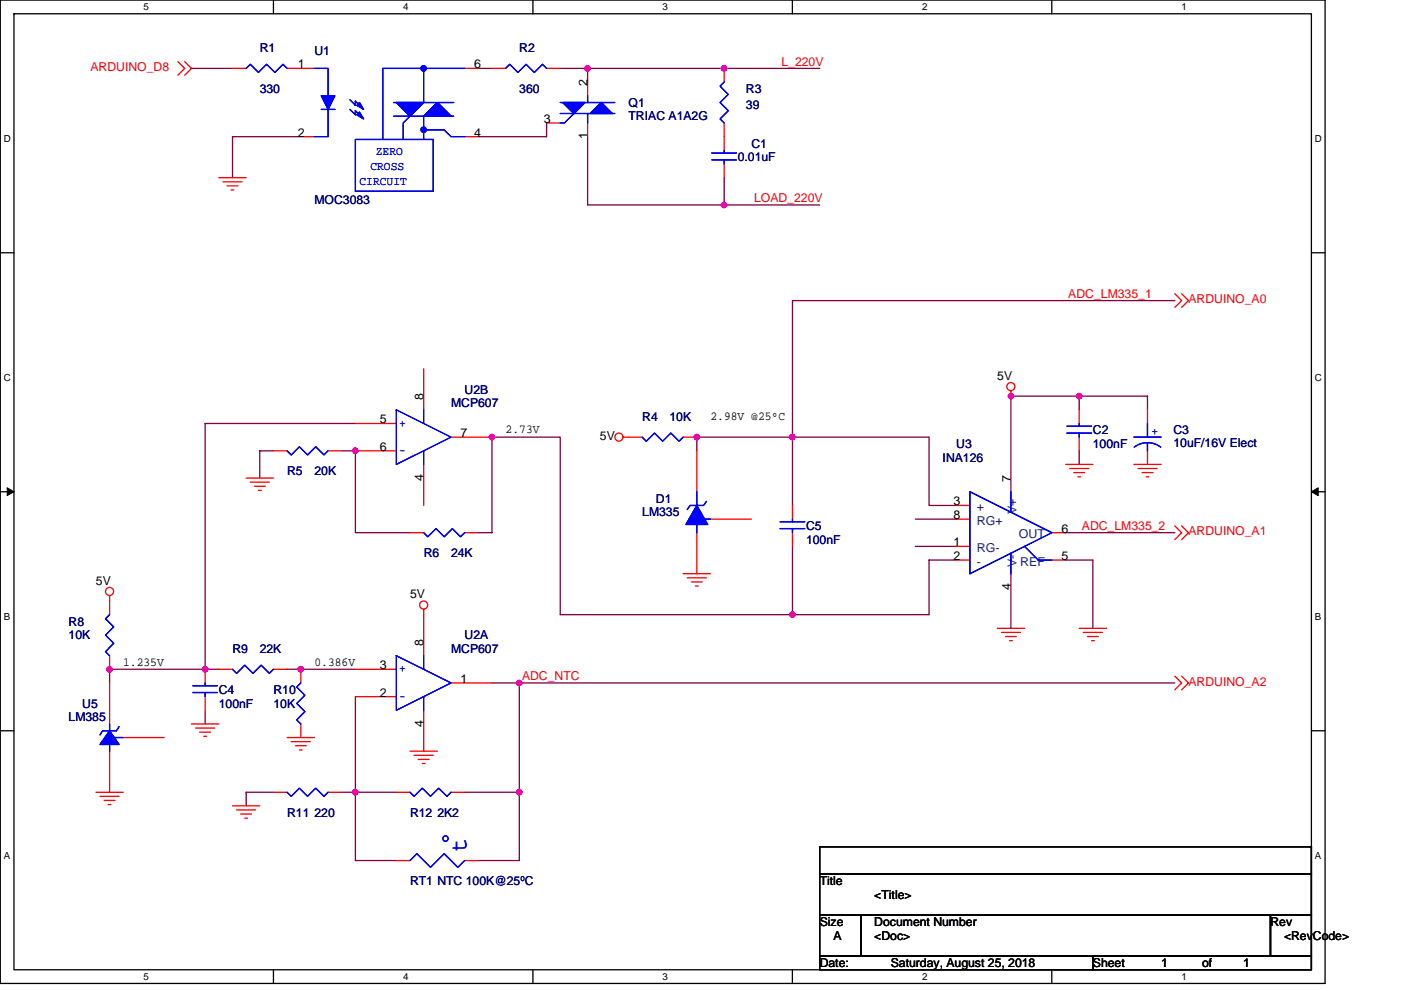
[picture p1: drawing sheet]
<svg xmlns="http://www.w3.org/2000/svg" width="297mm" height="210mm" viewBox="0 0 297 210" stroke-linecap="round" stroke-linejoin="round" font-family="sans-serif">
<path d="M.1 0h280.8v208.5h-280.8zM3 2.9h275v202.7h-275z" fill="none" stroke="#000" stroke-width=".28"/>
<g fill="#fff">
<path d="M30.5 .3h1.1v2.3h-1.1z"/>
<path d="M30.5 205.9h1.1v2.3h-1.1z"/>
</g>
<path d="M58 0v2.9M58 205.6v2.9" fill="none" stroke="#000" stroke-width=".28"/>
<g fill="#fff">
<path d="M85.5 .3h1.1v2.3h-1.1z"/>
<path d="M85.5 205.9h1.1v2.3h-1.1z"/>
</g>
<path d="M113 0v2.9M113 205.6v2.9" fill="none" stroke="#000" stroke-width=".28"/>
<g fill="#fff">
<path d="M140.5 .3h1.1v2.3h-1.1z"/>
<path d="M140.5 205.9h1.1v2.3h-1.1z"/>
</g>
<path d="M168 0v2.9M168 205.6v2.9" fill="none" stroke="#000" stroke-width=".28"/>
<g fill="#fff">
<path d="M195.5 .3h1.2v2.3h-1.2z"/>
<path d="M195.5 205.9h1.2v2.3h-1.2z"/>
</g>
<path d="M223 0v2.9M223 205.6v2.9" fill="none" stroke="#000" stroke-width=".28"/>
<g fill="#fff">
<path d="M250.5 .3h1.2v2.3h-1.2z"/>
<path d="M250.5 205.9h1.2v2.3h-1.2z"/>
<path d="M.8 28.3h1.5v2.3h-1.5z"/>
<path d="M278.8 28.3h1.5v2.3h-1.5z"/>
<path d="M.8 78.9h1.5v2.3h-1.5z"/>
<path d="M278.8 78.9h1.5v2.3h-1.5z"/>
</g>
<path d="M.1 53.6h2.9M278 53.6h2.9" fill="none" stroke="#000" stroke-width=".28"/>
<g fill="#fff">
<path d="M.8 129.6h1.4v2.3h-1.4z"/>
<path d="M278.8 129.6h1.4v2.3h-1.4z"/>
</g>
<path d="M.1 104.3h2.9M278 104.3h2.9" fill="none" stroke="#000" stroke-width=".28"/>
<path d="M1.5 103.4l1.5 .9-1.5 .8zM278 104.3l1.5-.9v1.7z" fill="#000" stroke="#000" stroke-width=".21"/>
<g fill="#fff">
<path d="M.8 180.3h1.4v2.3h-1.4z"/>
<path d="M278.8 180.3h1.4v2.3h-1.4z"/>
</g>
<path d="M.1 154.9h2.9M278 154.9h2.9M173.8 179.6h104.2v5.7h-104.2zM173.8 194h8.7v8.7h-8.7zM173.8 185.3h104.2v8.7h-104.2zM182.5 194h86.9v8.7h-86.9zM269.4 194h8.6v8.7h-8.6zM173.8 202.7h57.9v2.9h-57.9zM231.7 202.7h46.3v2.9h-46.3z" fill="none" stroke="#000" stroke-width=".28"/>
<g fill="none" stroke="#800040" stroke-width=".28">
<path d="M40.6 14.5h8.7M101.4 14.5h2.9M118.8 14.5h55M124.6 14.5v2.9M63.8 29h-14.5v8.7M115.9 26.1v2.9h-14.5M124.6 29v14.5h49.2M153.5 37.7v5.8M249.1 63.7h-81.1v43.5M58 95.6h-2.9v5.8M72.5 95.6h2.9v17.3h11.5M75.4 89.8h-31.9v52.1"/>
<path d="M147.7 95.6v-2.9h49.3v14.5h5.8M228.8 84v2.9M228.8 95.6v2.9M243.3 86.9v-2.9h-29v20.3M101.4 112.9h2.9v-20.2h14.5v37.6h49.2v-14.5M194.1 110.1h8.7M194.1 115.8h8.7M202.8 118.7h-5.8v11.6h-29M225.9 112.9h23.2M225.9 118.7h5.8v14.5M214.3 121.6v11.6M43.5 150.6v2.9"/>
<path d="M46.4 141.9h-23.2v2.9M60.9 141.9h14.5M75.4 147.7v34.8h8.6M104.3 144.8h144.8M110.1 144.8v37.7h-8.7M58 168h-5.8v2.9M72.5 168h11.5M98.5 168h11.6"/>
</g>
<g fill="#f0f" stroke="#f0f" stroke-width=".28">
<circle cx="153.5" cy="14.5" r=".57"/>
<circle cx="124.6" cy="14.5" r=".57"/>
<circle cx="153.5" cy="43.5" r=".57"/>
<circle cx="75.3" cy="168" r=".57"/>
<circle cx="110.1" cy="168" r=".57"/>
<circle cx="63.8" cy="141.9" r=".57"/>
<circle cx="110.1" cy="144.8" r=".57"/>
<circle cx="75.3" cy="95.6" r=".57"/>
<circle cx="43.5" cy="141.9" r=".57"/>
<circle cx="23.2" cy="141.9" r=".57"/>
<circle cx="168" cy="130.3" r=".57"/>
<circle cx="214.3" cy="84" r=".57"/>
<circle cx="228.8" cy="84" r=".57"/>
<circle cx="104.3" cy="92.7" r=".57"/>
<circle cx="168" cy="92.7" r=".57"/>
<circle cx="147.7" cy="92.7" r=".57"/>
</g>
<g fill="none" stroke="#f00" stroke-width=".28">
<path d="M37.7 13.1l1.5 1.4-1.5 1.5M39.2 13.1l1.4 1.4-1.4 1.5M49.3 14.5h2.9M60.9 14.5h5.8M98.5 14.5h2.9M104.3 14.5h2.9M115.9 14.5h2.9M124.6 17.4v2.9M153.5 14.5v2.9M46.4 37.7h5.8M47.3 38.5h4M48.1 39.4h2.4"/>
<path d="M63.8 29h2.9M98.5 29h2.9M115.9 26.1h2.9M124.6 26.1v2.9M153.5 26.1v5.8M153.5 34.8v2.9M49 40.3h.6M89.8 78.2v8.7M249.1 62.3l1.4 1.4-1.4 1.5M250.5 62.3l1.5 1.4-1.5 1.5M58 95.6h2.9M69.6 95.6h2.9"/>
<path d="M75.4 95.6h8.6M75.4 89.8h8.6M89.8 98.5v8.7M95.6 92.7h8.7M132.1 92.7h4.1M144.8 92.7h2.9M147.7 95.6v8.7M214.3 82.8v1.2M225.9 98.5h5.8M226.8 99.3h4M228.8 86.9v2.9M228.8 92.7v2.9"/>
<path d="M240.4 98.5h5.8M241.3 99.3h4M243.3 86.9v2.9M243.3 95.6v2.9M52.2 101.4h5.8M53.1 102.2h4M53.9 103.1h2.3M54.8 104h.6M86.9 112.9h2.9M98.5 112.9h2.9M147.7 112.9v8.7M150.6 110.1h8.7"/>
<path d="M168 107.2v2.9M168 112.9v2.9M202.8 107.2h2.9M202.8 118.7h2.9M202.8 110.1h2.9M202.8 115.8h2.9M214.3 104.3h.1M223 112.9h2.9M223 118.7h2.9M227.7 100.2h2.3M228.5 101.1h.6M242.1 100.2h2.4"/>
<path d="M243 101.1h.6M249.1 111.5l1.4 1.4-1.4 1.5M250.5 111.5l1.5 1.4-1.5 1.5M23.2 126.3v4M23.2 139v2.9M89.8 129.2v9.8M144.8 121.6h5.8M145.7 122.5h4.1M146.6 123.4h2.3M147.4 124.2h.6M211.5 133.2h5.7M212.3 134.1h4.1"/>
<path d="M213.2 135h2.3M214.1 135.8h.5M214.3 121.6h.1M228.8 133.2h5.8M229.7 134.1h4M230.5 135h2.4M231.4 135.8h.6M23.2 144.8v8.7M23.2 159.3v8.7M26.1 156.4h8.7M40.6 153.5h5.8M41.5 154.4h4"/>
<path d="M42.3 155.2h2.4M43.2 156.1h.6M43.5 141.9v2.9M43.5 147.7v2.9M46.4 141.9h2.9M58 141.9h2.9M60.9 156.4h5.8M61.7 157.2h4.1M62.6 158.1h2.3M63.5 159h.5M63.8 141.9v2.9M63.8 153.5v2.9"/>
<path d="M75.4 141.9h8.6M75.4 147.7h8.6M86.9 159.3h5.8M89.8 150.6v8.7M95.6 144.8h8.7M249.1 143.4l1.4 1.4-1.4 1.5M250.5 143.4l1.5 1.4-1.5 1.5M20.3 168h5.8M21.2 168.8h4M22.1 169.7h2.3M22.9 170.6h.6M49.3 170.9h5.8"/>
<path d="M50.2 171.7h4M51 172.6h2.3M51.9 173.5h.6M58 168h2.9M69.6 168h2.9M84 168h2.9M87.8 160.1h4.1M88.7 161h2.3M89.5 161.9h.6M95.6 168h2.9M84 182.5h2.9M98.5 182.5h2.9"/>
<circle cx="131.2" cy="92.7" r=".86"/>
<circle cx="214.3" cy="82" r=".86"/>
<circle cx="23.2" cy="125.4" r=".86"/>
<circle cx="89.8" cy="128.3" r=".86"/>
</g>
<g fill="none" stroke="#00f" stroke-width=".28">
<path d="M52.2 14.5l.9-.9 1.7 1.8 1.7-1.8 1.8 1.8 1.7-1.8 .9 .9M66.7 14.5h2.9v5.8M89.8 14.5v7.2l-2.9 2.9-2.9-2.9M98.5 14.5h-17.4v15.1M107.2 14.5l.9-.9 1.7 1.8 1.7-1.8 1.8 1.8 1.7-1.8 .9 .9M153.5 17.4l-.8 .9 1.7 1.7-1.7 1.7 1.7 1.8-1.7 1.7 .8 .9M68.1 23.2h2.9M69.6 23.2v5.8h-2.9M74.2 23.2l1.2 1.1v-.8l1.1 1.1M74.2 21.2l1.2 1.1v-.8l1.1 1.1M75.4 29.6h16.5v11h-16.5zM83.5 21.7h12.7"/>
<path d="M83.5 24.6h12.7M86.9 24.6l-1.4 1.5v3.5M89.8 27.5v2.1M95.6 24.6l-2.9-2.9-2.9 2.9v2.9h4.4l1.4 1.5h2.9M118.8 21.7h11.6M118.8 24.1h11.6M119.4 21.7l2.3 2.4M121.7 24.1l-2 2h-.9M124 21.7l-2.3 2.4M124.6 20.3v1.4M124.6 24.1v2M126.6 22.6l-1.4 1.5 2.3-2.4 2.3 2.4"/>
<path d="M150.9 33.9h5.2M150.9 32.4h5.2M153.5 31.9v.5M153.5 33.9v.9M60.9 95.6l.8 .9 1.8-1.8 1.7 1.8 1.7-1.8 1.8 1.8 .9-.9M84 86.9l11.6 5.8-11.6 5.8zM89.8 86.9v2.9M89.8 95.6v2.9M136.2 92.7l.8 .9 1.8-1.8 1.7 1.8 1.7-1.8 1.8 1.8 .8-.9M226.2 91.8h5.2M226.2 90.4h5.2M228.8 89.8v.6"/>
<path d="M228.8 91.8v.9M240.4 92.7h5.8M240.5 94.8l1.3-.7 1.5-.2 1.5 .2 1.3 .7M243.3 89.8v2.9M243.3 93.9v1.7M89.8 112.9l.9 .9 1.7-1.7 1.8 1.7 1.7-1.7 1.7 1.7 .9-.9M147.7 104.3v2.9M147.7 110.1v2.8M149.5 110.1h1.1M149.8 106.3l-.6 .9h-2.9l-.6 .8M165.4 112.1h5.2M165.4 110.6h5.2"/>
<path d="M168 110.1v.5M168 112.1v.8M205.7 104.3l17.3 8.6-17.3 8.7zM214.3 104.3v4.3M214.3 117.3v4.3M217.2 115.8l2.9 2.9h2.9M23.2 130.3l-.8 .9 1.7 1.7-1.7 1.8 1.7 1.7-1.7 1.8 .8 .8M84 139l11.6 5.8-11.6 5.8zM89.8 139v2.9M23.2 153.5v5.8M23.2 156.4h2.9M25.2 154.1l-.5 .8h-2.9l-.6 .9"/>
<path d="M40.9 146.8h5.2M40.9 145.4h5.2M43.5 144.8v.6M43.5 146.8v.9M49.3 141.9l.9 .9 1.7-1.8 1.7 1.8 1.8-1.8 1.7 1.8 .9-.9M63.8 144.8l-.9 .9 1.7 1.7-1.7 1.7 1.7 1.8-1.7 1.7 .9 .9M89.8 147.7v2.9M60.9 168l.8 .8 1.8-1.7 1.7 1.7 1.7-1.7 1.8 1.7 .9-.8M86.9 168l.9 .8 1.7-1.7 1.8 1.7 1.7-1.7 1.8 1.7 .8-.8M86.9 182.5l1.5-1.5 2.9 2.9 2.9-2.9 2.9 2.9 1.4-1.4"/>
<circle cx="94.4" cy="177.8" r=".57"/>
</g>
<g fill="#00f" stroke="#00f" stroke-width=".28">
<path d="M119.4 21.7h4.6l-2.3 2.4z" fill-rule="evenodd"/>
<path d="M127.5 21.7l2.3 2.4h-4.6z" fill-rule="evenodd"/>
<path d="M119.4 21.7h4.6l-2.3 2.4z" fill-rule="evenodd"/>
<path d="M127.5 21.7l2.3 2.4h-4.6z" fill-rule="evenodd"/>
<path d="M23.2 154.9l2 2.9h-4z" fill-rule="evenodd"/>
<path d="M23.2 154.9l2 2.9h-4z" fill-rule="evenodd"/>
<path d="M147.7 107.2l2.3 4h-4.6z" fill-rule="evenodd"/>
<path d="M147.7 107.2l2.3 4h-4.6z" fill-rule="evenodd"/>
<path d="M68.1 20.3h2.9l-1.4 2.9z" fill-rule="evenodd"/>
<path d="M84 21.7h5.8l-2.9 2.9z" fill-rule="evenodd"/>
<path d="M89.8 24.6l2.9-2.9 2.9 2.9z" fill-rule="evenodd"/>
<path d="M76.2 23.8l.9 1.4-1.5-.9z" fill-rule="evenodd"/>
<path d="M76.2 21.7l.9 1.5-1.5-.9z" fill-rule="evenodd"/>
<path d="M68.1 20.3h2.9l-1.4 2.9z" fill-rule="evenodd"/>
<path d="M84 21.7h5.8l-2.9 2.9z" fill-rule="evenodd"/>
<path d="M89.8 24.6l2.9-2.9 2.9 2.9z" fill-rule="evenodd"/>
<path d="M76.2 23.8l.9 1.4-1.5-.9z" fill-rule="evenodd"/>
<path d="M76.2 21.7l.9 1.5-1.5-.9z" fill-rule="evenodd"/>
<circle cx="89.8" cy="27.5" r=".57"/>
<circle cx="89.8" cy="14.5" r=".57"/>
</g>
<text font-size="5.2" fill="#00f" x="98.9" y="180.7" transform="rotate(-90 98.9 180.7)">t</text>
<g font-size="2.6" fill="#000080">
<text x="55.1" y="11">R1</text>
<text x="66.7" y="11.6">U1</text>
<text x="110.1" y="11">R2</text>
<text x="55.1" y="19.7">330</text>
<text x="110.1" y="19.7">360</text>
<text x="133.3" y="22.6">Q1</text>
<text x="158.2" y="19.7">R3</text>
<text x="158.2" y="23.2">39</text>
<text x="133.3" y="25.5">TRIAC A1A2G</text>
<text x="156.4" y="34.2">0.01uF</text>
<text x="159.3" y="31.3">C1</text>
<text x="66.7" y="43.2">MOC3083</text>
<text x="98.5" y="83.4">U2B</text>
<text x="95.6" y="86.3">MCP607</text>
<text x="136.2" y="89.2">R4</text>
<text x="141.9" y="89.2">10K</text>
<text x="202.8" y="95">U3</text>
<text x="231.7" y="92.1">C2</text>
<text x="231.7" y="95">100nF</text>
<text x="248.8" y="92.1">C3</text>
<text x="248.8" y="94.7">10uF/16V Elect</text>
<text x="60.9" y="100.8">R5</text>
<text x="66.7" y="100.8">20K</text>
<text x="199.9" y="97.9">INA126</text>
<text x="139.1" y="106.6">D1</text>
<text x="136.2" y="109.5">LM335</text>
<text x="170.9" y="112.4">C5</text>
<text x="89.8" y="118.2">R6</text>
<text x="95.6" y="118.2">24K</text>
<text x="170.9" y="115.3">100nF</text>
<text x="14.5" y="132.7">R8</text>
<text x="14.5" y="135.6">10K</text>
<text x="98.5" y="135.6">U2A</text>
<text x="49.3" y="138.5">R9</text>
<text x="55.1" y="138.5">22K</text>
<text x="95.6" y="138.5">MCP607</text>
<text x="46.4" y="147.1">C4</text>
<text x="58" y="147.1">R10</text>
<text x="14.5" y="152.9">LM385</text>
<text x="17.4" y="150">U5</text>
<text x="46.4" y="150">100nF</text>
<text x="58" y="150">10K</text>
<text x="60.9" y="173.2">R11 220</text>
<text x="86.9" y="173.2">R12 2K2</text>
<text x="86.9" y="187.7">RT1 NTC 100K@25ºC</text>
</g>
<g font-size="2.6" fill="#f00">
<text x="19.2" y="15.1">ARDUINO_D8</text>
<text x="165.7" y="13.9">L_220V</text>
<text x="159.9" y="42.9">LOAD_220V</text>
<text x="226.5" y="63.2">ADC_LM335_1</text>
<text x="252" y="64.3">ARDUINO_A0</text>
<text x="229.4" y="112.4">ADC_LM335_2</text>
<text x="252" y="113.5">ARDUINO_A1</text>
<text x="110.7" y="144.2">ADC_NTC</text>
<text x="252" y="145.4">ARDUINO_A2</text>
</g>
<g font-size="2.6">
<text x="63.2" y="14.5">1</text>
<text x="100.5" y="14.5">6</text>
<text x="124.6" y="18.3" transform="rotate(-90 124.6 18.3)">2</text>
<text x="63.2" y="29">2</text>
<text x="100.5" y="29">4</text>
<text x="115.3" y="26.1">3</text>
<text x="124.6" y="29.6" transform="rotate(-90 124.6 29.6)">1</text>
<text x="211.5" y="80.5">5V</text>
<text x="80.5" y="89.8">5</text>
<text x="89.8" y="84.9" transform="rotate(-90 89.8 84.9)">8</text>
<text x="150.6" y="89">2.98V @25ºC</text>
<text x="80.5" y="95.6">6</text>
<text x="97.7" y="92.7">7</text>
<text x="107.2" y="91.9">2.73V</text>
<text x="127.2" y="93.3">5V</text>
<text x="89.8" y="102" transform="rotate(-90 89.8 102)">4</text>
<text x="202.2" y="107.1">3</text>
<text x="214.3" y="102.2" transform="rotate(-90 214.3 102.2)">7</text>
<text x="202.2" y="110">8</text>
<text x="225.1" y="112.9">6</text>
<text x="202.2" y="118.7">2</text>
<text x="202.2" y="115.8">1</text>
<text x="225.1" y="118.7">5</text>
<text x="20.3" y="124">5V</text>
<text x="214.3" y="125.1" transform="rotate(-90 214.3 125.1)">4</text>
<text x="86.9" y="126.9">5V</text>
<text x="89.8" y="137" transform="rotate(-90 89.8 137)">8</text>
<text x="26.1" y="141.1">1.235V</text>
<text x="66.7" y="141.1">0.386V</text>
<text x="80.5" y="141.9">3</text>
<text x="80.5" y="147.7">2</text>
<text x="97.7" y="144.8">1</text>
<text x="89.8" y="154.1" transform="rotate(-90 89.8 154.1)">4</text>
<text x="173.8" y="187.7">Title</text>
<text x="185.4" y="190.6">&lt;Title&gt;</text>
<text x="173.8" y="196.4">Size</text>
<text x="185.4" y="196.4">Document Number</text>
<text x="269.4" y="196.4">Rev</text>
<text x="176.7" y="199.3">A</text>
<text x="185.4" y="199.3">&lt;Doc&gt;</text>
<text x="272.2" y="199.3">&lt;RevCode&gt;</text>
<text x="173.8" y="205">Date:</text>
<text x="188.9" y="205">Saturday, August 25, 2018</text>
<text x="231.7" y="205">Sheet</text>
<text x="246.2" y="205">1</text>
<text x="254.9" y="205">of</text>
<text x="263.6" y="205">1</text>
</g>
<g font-size="2.6" fill="#00f">
<text x="79.7" y="32.8">ZERO</text>
<text x="76.2" y="39.2">CIRCUIT</text>
<text x="78.5" y="36">CROSS</text>
<text x="84.6" y="90.4">+</text>
<text x="244.2" y="92.2">+</text>
<text x="84.6" y="96.2">-</text>
<text x="84.6" y="142.6">+</text>
<text x="84.6" y="148.4">-</text>
</g>
<g font-size="2.6" fill="#004080">
<text x="207.1" y="108.3">+</text>
<text x="207.1" y="111.2">RG+</text>
<text x="215.5" y="109" transform="rotate(-90 215.5 109)">V+</text>
<text x="207.1" y="119.9">-</text>
<text x="207.1" y="117">RG-</text>
<text x="216" y="114.1">OUT</text>
<text x="216.3" y="119.9">REF</text>
<text x="215.5" y="120.2" transform="rotate(-90 215.5 120.2)">V-</text>
</g>
<g font-size="2.1">
<text x="30.5" y="2.2">5</text>
<text x="85.5" y="2.2">4</text>
<text x="140.5" y="2.2">3</text>
<text x="195.5" y="2.2">2</text>
<text x="250.5" y="2.2">1</text>
<text x=".8" y="30.1">D</text>
<text x="278.8" y="30.1">D</text>
<text x=".8" y="80.8">C</text>
<text x="278.8" y="80.8">C</text>
<text x=".8" y="131.4">B</text>
<text x="278.8" y="131.4">B</text>
<text x=".8" y="182.1">A</text>
<text x="278.8" y="182.1">A</text>
<text x="30.5" y="207.8">5</text>
<text x="85.5" y="207.8">4</text>
<text x="140.5" y="207.8">3</text>
<text x="195.5" y="207.8">2</text>
<text x="250.5" y="207.8">1</text>
</g>
</svg>
